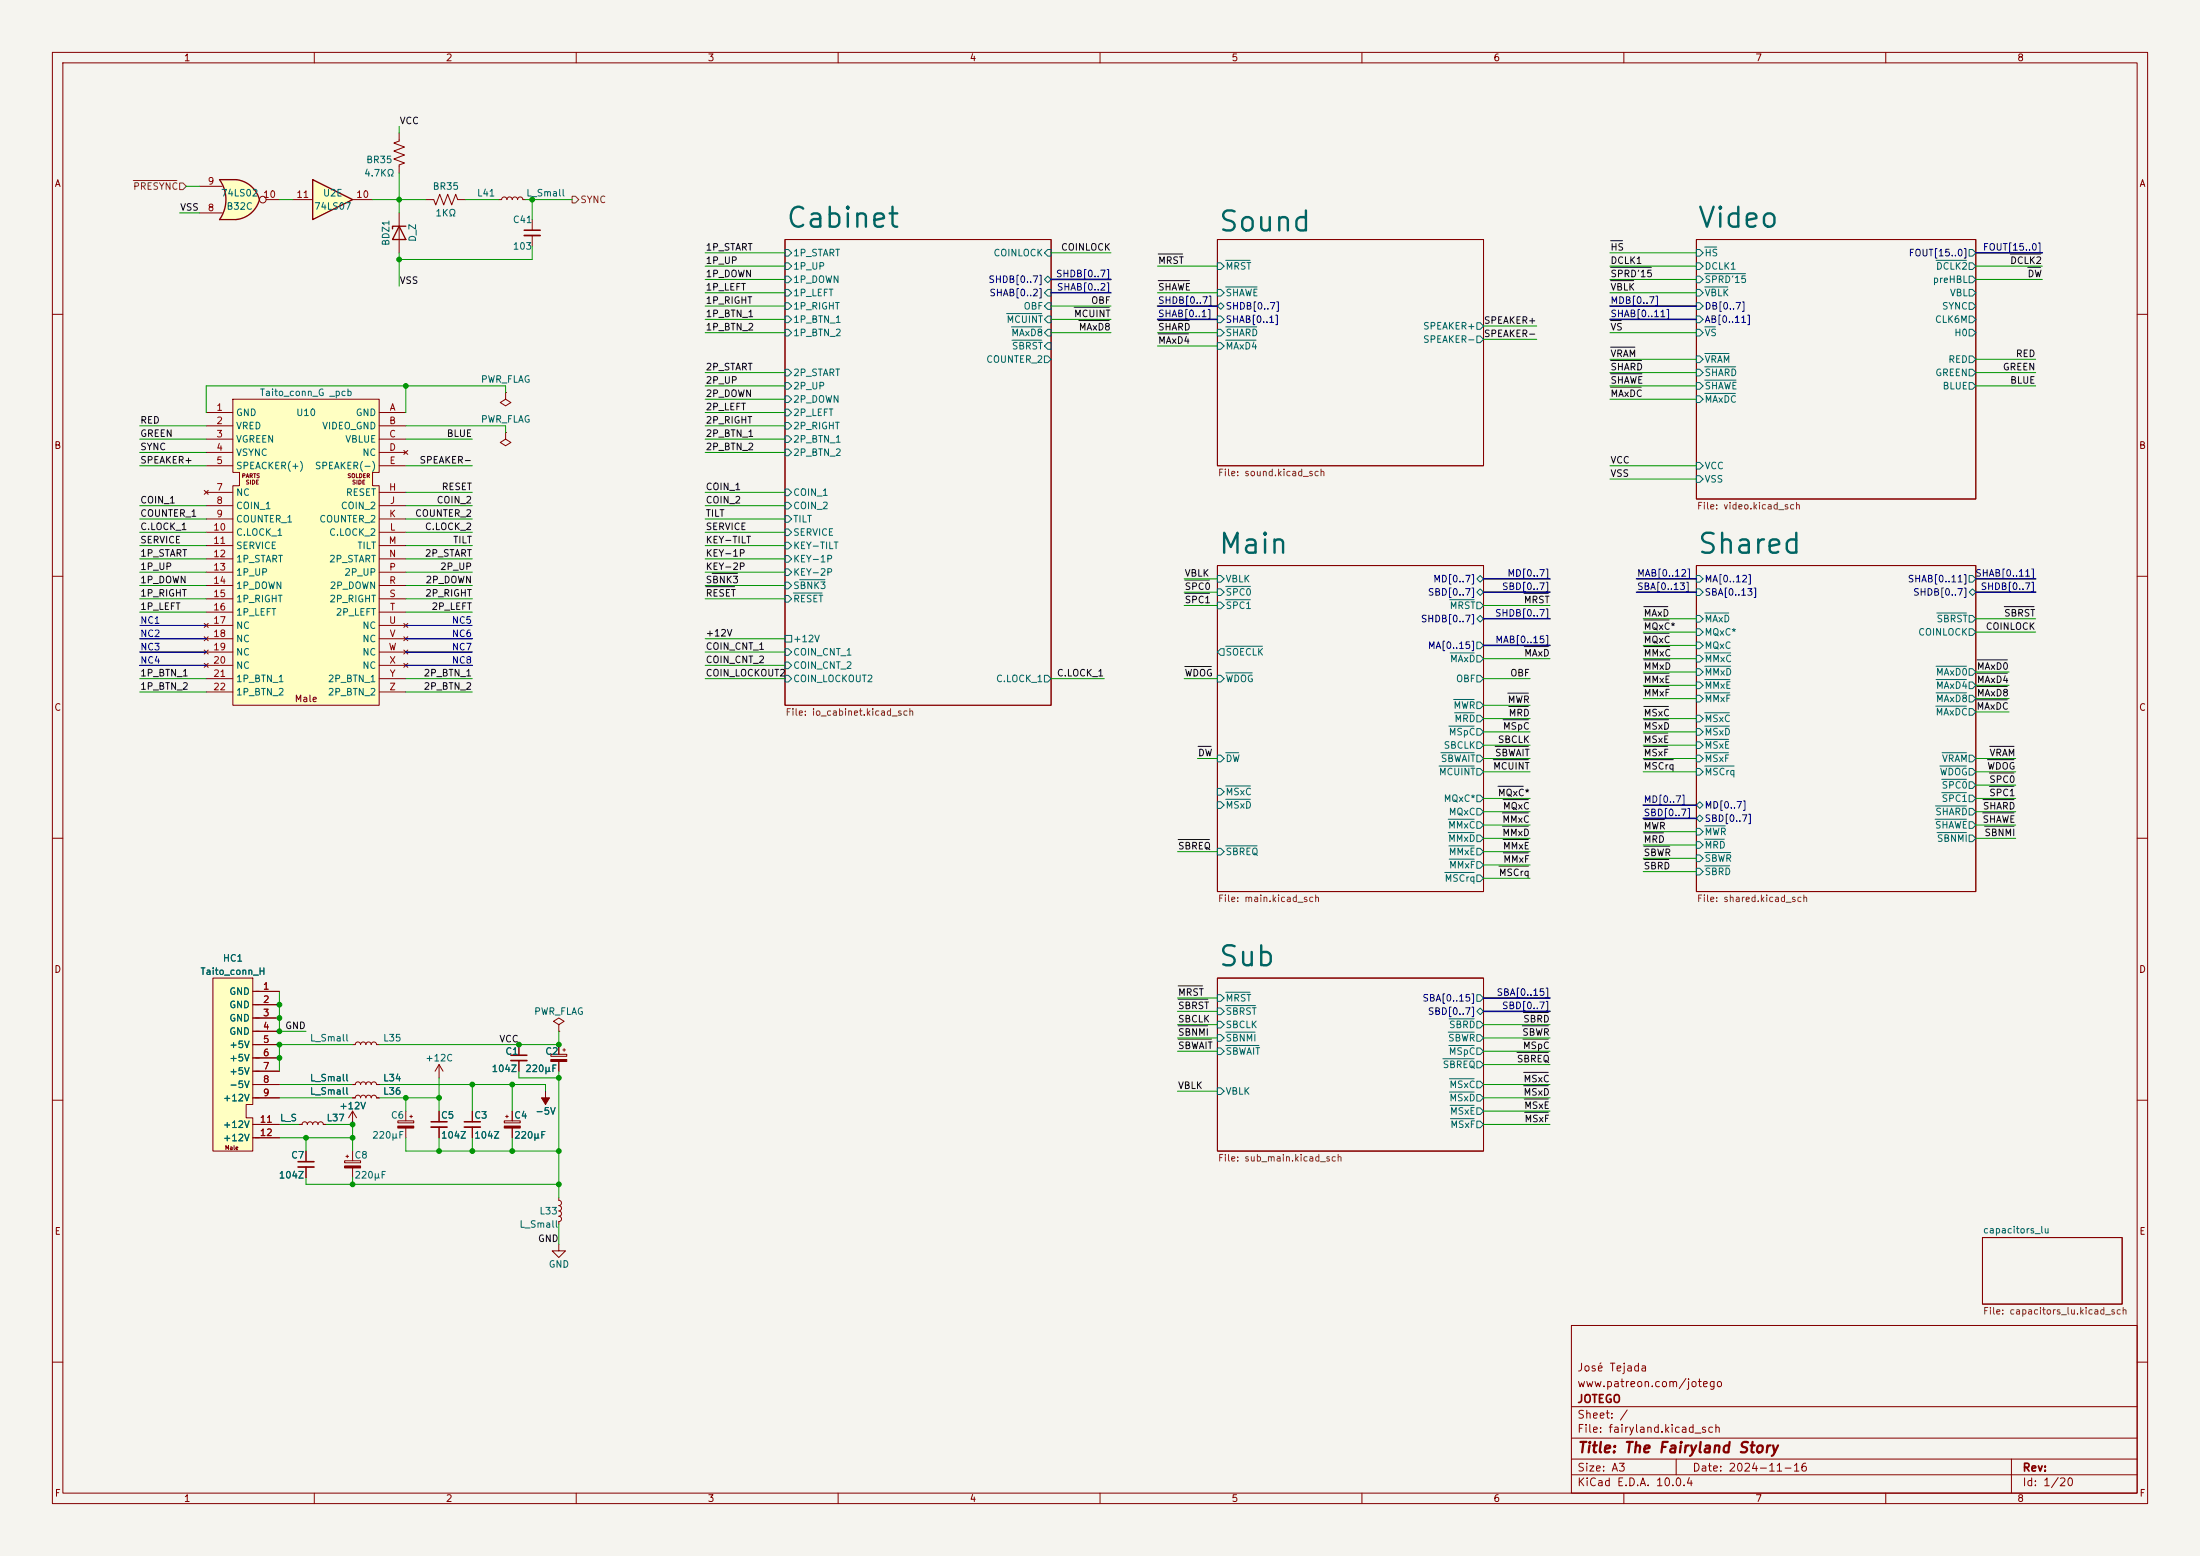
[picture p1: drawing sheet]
<svg xmlns="http://www.w3.org/2000/svg" width="420mm" height="297mm" viewBox="0 0 420 297" stroke-linecap="round" stroke-linejoin="round" font-family="sans-serif">
<path d="M0 0h420v297h-420z" fill="#f5f4ef" stroke="#f5f4ef" stroke-width=".19"/>
<g fill="none" stroke="#840000" stroke-width=".19">
<path d="M10 10h400v277h-400zM12 12h396v273h-396zM60 10v2M110 10v2M160 10v2M210 10v2M260 10v2M310 10v2M360 10v2M76.2 40.6v7.7M149.9 45.7h50.8v88.9h-50.8zM232.4 45.7h50.8v43.2h-50.8z"/>
<path d="M323.8 45.7h53.4v49.6h-53.4zM10 60h2M408 60h2M10 110h2M232.4 108h50.8v62.2h-50.8zM323.8 108h53.4v62.2h-53.4zM408 110h2M10 160h2M408 160h2M232.4 186.7h50.8v33h-50.8zM10 210h2M408 210h2"/>
<path d="M378.5 236.2h26.6v12.7h-26.6zM300 253h108v32h-108zM10 260h2M300 278.5h108M300 274.5h108M300 268.5h108M320 278.5v3M384 278.5v6.5M408 260h2M60 285v2M110 285v2M160 285v2"/>
<path d="M210 285v2M260 285v2M300 281.5h108M310 285v2M360 285v2"/>
</g>
<g fill="none" stroke="#006464" stroke-width=".19">
<path d="M149.9 57.8h.6l.6 .6-.6 .7h-.6zM149.9 47.6h.6l.6 .7-.6 .6h-.6zM149.9 50.2h.6l.6 .6-.6 .6h-.6zM149.9 52.7h.6l.6 .6-.6 .7h-.6zM149.9 55.2h.6l.6 .7-.6 .6h-.6zM192.2 59.9h6.7M199.4 53.3l.6-.6 .7 .6-.7 .7zM200 47.6h.7v1.3h-.7l-.6-.6zM200 55.2h.7v1.3h-.7l-.6-.6zM200 57.8h.7v1.3h-.7l-.6-.7zM232.4 55.2h.6l.7 .7-.7 .6h-.6zM232.4 58.4l.6-.6 .7 .6-.7 .7z"/>
<path d="M232.4 50.2h.6l.7 .6-.7 .6h-.6zM234 54.8h6M234 49.7h4.6M323.8 47.6h.7l.6 .7-.6 .6h-.7zM323.8 50.2h.7l.6 .6-.6 .6h-.7zM323.8 52.7h.7l.6 .6-.6 .7h-.7zM323.8 55.2h.7l.6 .7-.6 .6h-.7zM323.8 57.8h.7l.6 .6-.6 .7h-.7zM325.4 54.8h4.4M325.4 47.2h2.3M325.4 52.2h7.8M369.6 49.7h5.8"/>
<path d="M375.9 47.6h.7l.6 .7-.6 .6h-.7zM375.9 50.2h.7l.6 .6-.6 .6h-.7zM375.9 52.7h.7l.6 .6-.6 .7h-.7zM375.9 55.2h.7l.6 .7-.6 .6h-.7zM375.9 57.8h.7l.6 .6-.6 .7h-.7zM149.9 70.5h.6l.6 .6-.6 .7h-.6zM149.9 78.1h.6l.6 .6-.6 .7h-.6zM149.9 75.6h.6l.6 .6-.6 .6h-.6zM149.9 73h.6l.6 .7-.6 .6h-.6zM149.9 62.9h.6l.6 .6-.6 .6h-.6zM149.9 60.3h.6l.6 .7-.6 .6h-.6zM193.1 62.4h5.8"/>
<path d="M193.2 64.9h5.7M199.4 67.9h.6l.7 .7-.7 .6h-.6zM200 60.3h.7v1.3h-.7l-.6-.6zM200 62.9h.7v1.2h-.7l-.6-.6zM200 65.4h.7v1.3h-.7l-.6-.7zM232.4 65.4h.6l.7 .6-.7 .7h-.6zM232.4 60.3h.6l.7 .7-.7 .6h-.6zM232.4 62.9h.6l.7 .6-.7 .6h-.6zM234 62.4h5.9M234 64.9h5.8M281.9 64.1h.7l.6 .7-.6 .6h-.7zM281.9 61.6h.7l.6 .6-.6 .7h-.7z"/>
<path d="M323.8 62.9h.7l.6 .6-.6 .6h-.7zM323.8 67.9h.7l.6 .7-.6 .6h-.7zM323.8 60.3h.7l.6 .7-.6 .6h-.7zM323.8 70.5h.7l.6 .6-.6 .7h-.7zM323.8 73h.7l.6 .7-.6 .6h-.7zM323.8 75.6h.7l.6 .6-.6 .6h-.7zM325.4 62.4h2.1M325.4 67.5h4.7M325.4 70h6M325.4 72.6h6M325.4 75.1h5.9M375.9 70.5h.7l.6 .6-.6 .7h-.7z"/>
<path d="M375.9 67.9h.7l.6 .7-.6 .6h-.7zM375.9 73h.7l.6 .7-.6 .6h-.7zM375.9 60.3h.7l.6 .7-.6 .6h-.7zM375.9 62.9h.7l.6 .6-.6 .6h-.7zM149.9 93.3h.6l.6 .7-.6 .6h-.6zM149.9 98.4h.6l.6 .7-.6 .6h-.6zM149.9 95.9h.6l.6 .6-.6 .7h-.6zM149.9 83.2h.6l.6 .6-.6 .7h-.6zM149.9 85.7h.6l.6 .7-.6 .6h-.6zM149.9 80.6h.6l.6 .7-.6 .6h-.6zM323.8 90.8h.7l.6 .6-.6 .7h-.7zM323.8 88.3h.7l.6 .6-.6 .6h-.7z"/>
<path d="M149.9 108.6h.6l.6 .6-.6 .7h-.6zM149.9 101h.6l.6 .6-.6 .6h-.6zM149.9 103.5h.6l.6 .6-.6 .7h-.6zM149.9 106h.6l.6 .7-.6 .6h-.6zM149.9 111.1h.6l.6 .7-.6 .6h-.6zM149.9 113.7h.6l.6 .6-.6 .6h-.6zM151.4 113.2h5.5M152.7 110.7h4.8M232.4 109.9h.6l.7 .6-.7 .6h-.6zM232.4 112.4h.6l.7 .6-.7 .7h-.6zM232.4 114.9h.6l.7 .7-.7 .6h-.6zM234 111.9h4.7"/>
<path d="M234 114.5h4.7M276.8 114.5h4.6M281.9 110.5l.7-.6 .6 .6-.6 .6zM281.9 114.9h.7l.6 .7-.6 .6h-.7zM281.9 118.1l.7-.6 .6 .6-.6 .6zM282.6 112.4l.6 .6-.6 .7-.7-.7zM323.8 112.4h.7l.6 .6-.6 .7h-.7zM323.8 109.9h.7l.6 .6-.6 .6h-.7zM323.8 117.5h.7l.6 .6-.6 .6h-.7zM325.4 117h4.6M369.7 117h5.7M375.9 109.9h.7l.6 .6-.6 .6h-.7z"/>
<path d="M375.9 117.5h.7l.6 .6-.6 .6h-.7zM376.6 112.4l.6 .6-.6 .7-.7-.7zM149.9 121.3h1.2v1.3h-1.2zM149.9 123.8h.6l.6 .7-.6 .6h-.6zM149.9 126.4h.6l.6 .6-.6 .6h-.6zM149.9 128.9h.6l.6 .6-.6 .7h-.6zM199.4 128.9h.6l.7 .6-.7 .7h-.6zM232.4 128.9h.6l.7 .6-.7 .7h-.6zM233 123.8h.7v1.3h-.7l-.6-.6zM234 123.4h7M234 128.4h5.1M276.6 138.6h4.8"/>
<path d="M276.8 124.6h4.6M277.5 133.5h3.9M277.7 136.1h3.7M281.9 122.6h.7l.6 .6-.6 .6h-.7zM281.9 136.5h.7l.6 .7-.6 .6h-.7zM281.9 134h.7l.6 .6-.6 .7h-.7zM281.9 125.1h.7l.6 .6-.6 .7h-.7zM281.9 139.1h.7l.6 .6-.6 .6h-.7zM281.9 128.9h.7l.6 .6-.6 .7h-.7zM323.8 130.2h.7l.6 .6-.6 .6h-.7zM323.8 132.7h.7l.6 .7-.6 .6h-.7zM323.8 125.1h.7l.6 .6-.6 .7h-.7z"/>
<path d="M323.8 122.6h.7l.6 .6-.6 .6h-.7zM323.8 127.6h.7l.6 .7-.6 .6h-.7zM323.8 120h.7l.6 .7-.6 .6h-.7zM323.8 136.5h.7l.6 .7-.6 .6h-.7zM323.8 139.1h.7l.6 .6-.6 .6h-.7zM325.4 129.7h4.9M325.4 127.2h5M325.4 132.2h4.8M325.4 124.6h5M325.4 136.1h4.7M325.4 138.6h4.7M369.5 134.8h5.9"/>
<path d="M369.6 129.7h5.8M369.6 127.2h5.8M369.6 132.2h5.8M375.9 120h.7l.6 .7-.6 .6h-.7zM375.9 130.2h.7l.6 .6-.6 .6h-.7zM375.9 127.6h.7l.6 .7-.6 .6h-.7zM375.9 135.3h.7l.6 .6-.6 .6h-.7zM375.9 132.7h.7l.6 .7-.6 .6h-.7zM232.4 144.1h.6l.7 .7-.7 .6h-.6zM232.4 150.5h.6l.7 .6-.7 .7h-.6zM232.4 153h.6l.7 .7-.7 .6h-.6zM234 143.7h2.5"/>
<path d="M234 150h4.7M234 152.6h4.7M274.7 146.2h6.7M275.1 143.7h6.3M276.5 156.4h4.9M276.5 158.9h4.9M281.9 151.8h.7l.6 .6-.6 .6h-.7zM281.9 154.3h.7l.6 .6-.6 .7h-.7zM281.9 156.8h.7l.6 .7-.6 .6h-.7zM281.9 159.4h.7l.6 .6-.6 .7h-.7zM281.9 141.6h.7l.6 .6-.6 .7h-.7zM281.9 144.1h.7l.6 .7-.6 .6h-.7z"/>
<path d="M281.9 146.7h.7l.6 .6-.6 .7h-.7zM323.8 158.1h.7l.6 .7-.6 .6h-.7zM323.8 156.2l.7-.6 .6 .6-.6 .6zM323.8 146.7h.7l.6 .6-.6 .7h-.7zM323.8 141.6h.7l.6 .6-.6 .7h-.7zM323.8 144.1h.7l.6 .7-.6 .6h-.7zM324.5 153l.6 .7-.6 .6-.7-.6zM325.4 146.2h5.6M325.4 157.6h4M325.4 143.7h4.6M325.4 141.1h4.6M369.4 156.4h6"/>
<path d="M369.5 153.8h5.9M369.8 158.9h5.6M370.3 146.2h5.1M370.7 148.8h4.7M370.7 151.3h4.7M370.8 143.7h4.6M375.9 156.8h.7l.6 .7-.6 .6h-.7zM375.9 154.3h.7l.6 .6-.6 .7h-.7zM375.9 146.7h.7l.6 .6-.6 .7h-.7zM375.9 149.2h.7l.6 .7-.6 .6h-.7zM375.9 159.4h.7l.6 .6-.6 .7h-.7zM375.9 151.8h.7l.6 .6-.6 .6h-.7z"/>
<path d="M375.9 144.1h.7l.6 .7-.6 .6h-.7zM232.4 161.9h.6l.7 .7-.7 .6h-.6zM234 161.5h6M275.8 166.5h5.6M276.6 161.5h4.8M276.7 164h4.7M281.9 161.9h.7l.6 .7-.6 .6h-.7zM281.9 164.5h.7l.6 .6-.6 .6h-.7zM281.9 167h.7l.6 .6-.6 .7h-.7zM323.8 160.7h.7l.6 .6-.6 .6h-.7zM323.8 165.7h.7l.6 .7-.6 .6h-.7zM323.8 163.2h.7l.6 .6-.6 .7h-.7z"/>
<path d="M325.4 160.2h3.8M325.4 165.3h4.8M325.4 162.7h5M232.4 194.9h.6l.7 .7-.7 .6h-.6zM232.4 197.5h.6l.7 .6-.7 .7h-.6zM232.4 192.4h.6l.7 .6-.7 .7h-.6zM232.4 189.9h.6l.7 .6-.7 .6h-.6zM234 199.6h6.3M234 197h5.6M234 191.9h5.7M234 189.4h4.6M276.5 197h4.9"/>
<path d="M276.6 199.6h4.8M276.7 194.5h4.7M281.9 193l.7-.6 .6 .6-.6 .7zM281.9 189.9h.7l.6 .6-.6 .6h-.7zM281.9 197.5h.7l.6 .6-.6 .7h-.7zM281.9 194.9h.7l.6 .7-.6 .6h-.7zM232.4 207.6h.6l.7 .7-.7 .6h-.6zM232.4 200h.6l.7 .7-.7 .6h-.6zM275.4 202.1h6M276.7 208.4h4.7M276.7 205.9h4.7M276.8 211h4.6"/>
<path d="M276.9 213.5h4.5M281.9 200h.7l.6 .7-.6 .6h-.7zM281.9 202.6h.7l.6 .6-.6 .6h-.7zM281.9 208.9h.7l.6 .7-.6 .6h-.7zM281.9 211.5h.7l.6 .6-.6 .6h-.7zM281.9 206.4h.7l.6 .6-.6 .6h-.7zM281.9 214h.7l.6 .6-.6 .7h-.7z"/>
</g>
<path d="M76.2 43.2l1.3 2.5h-2.6zM77.5 43.2h-2.6v.5" fill="none" stroke="#840000" stroke-width=".25"/>
<path d="M41.9 34.3h3.2M41.9 41.9h3.2" fill="none" stroke="#ffffc2" stroke-width=".19"/>
<g fill="#ffffc2" stroke="#ffffc2" stroke-width=".19">
<path d="M45.1 34.3a5.2 5.2 0 0 1 4.4 3.8l-5 1.3z"/>
<path d="M44.6 36.8l4.9 1.3a5.1 5.1 0 0 1-4.4 3.8z"/>
</g>
<path d="M41.9 34.3h3.2v7.6h-3.2a6.6 6.6 0 0 0 0-7.6z" fill="#ffffc2"/>
<path d="M41.9 34.3h3.2a5.2 5.2 0 0 1 4.4 3.8 5.1 5.1 0 0 1-4.4 3.8h-3.2a6.6 6.6 0 0 0 0-7.6z" fill="none" stroke="#840000" stroke-width=".25"/>
<g fill="none" stroke="#840000" stroke-width=".19">
<path d="M38.1 35.6h4.3M50.8 38.1h2.5M38.1 40.6h4.3M106.7 237.5v1.3h-1.3l1.3 1.2 1.2-1.2h-1.2M106.7 229.1l.5 .3-.1 .5-.4 .2 .3 .2 .2 .3-.2 .4-.3 .1 .4 .3 .1 .4-.5 .3 .3 .2 .2 .4-.2 .3-.3 .2v.5M106.7 228.6v.5"/>
<circle cx="50.2" cy="38.1" r=".63"/>
</g>
<path d="M59.7 34.3l7.6 3.8-7.6 3.8z" fill="#ffffc2"/>
<path d="M59.7 34.3l7.6 3.8-7.6 3.8z" fill="none" stroke="#840000" stroke-width=".25"/>
<g fill="none" stroke="#840000" stroke-width=".19">
<path d="M55.9 38.1h3.8M67.3 38.1h3.8M95.2 38.1h.6l.1-.4 .4-.1 .3 .1 .2 .4 .1-.4 .4-.1 .3 .1 .2 .4 .1-.4 .4-.1 .4 .1 .1 .4 .2-.4 .3-.1 .4 .1 .1 .4h.5M101.6 41.9v2M101.6 45v2M96.5 74.9v1.3l-1 .6 1 .7 1-.7-1-.6M96.5 74.9h.1M96.5 82.6v1.2l1 .7-1 .6-1-.6 1-.7M96.5 82.6h.1M67.3 219.7v1.9M65.8 221.6h3v.3h-3zM66 220.7h.5"/>
<path d="M66.3 220.5v.5M67.3 222.9v1.9"/>
</g>
<path d="M100.1 43.9h3" fill="none" stroke="#840000" stroke-width=".3"/>
<path d="M100.1 45h3" fill="none" stroke="#840000" stroke-width=".33"/>
<path d="M65.8 222.6h3v.3h-3z" fill="#840000" stroke="#840000" stroke-width=".19"/>
<path d="M40.6 186.7h7.7v24.1h-1.3v2.6h1.3v6.3h-7.7z" fill="#ffffc2"/>
<g fill="none" stroke="#840000" stroke-width=".19">
<path d="M76.2 25.4v1.5l-1 .4 2 .8-2 .7 2 .8-2 .8 2 .7-1 .4v1.5M81.3 38.1h1.5l.4 1 .7-2 .8 2 .8-2 .7 2 .8-2 .4 1h1.5M40.6 186.7h7.7v24.1h-1.3v2.6h1.3v6.3h-7.7zM48.3 189.2h5M48.3 191.8h5M48.3 194.3h5M48.3 196.9h5M48.3 199.4h5M67.3 199.4h.5l.2-.4 .3-.1 .4 .1 .1 .4 .2-.4 .3-.1 .4 .1 .1 .4 .2-.4 .4-.1 .3 .1 .2 .4 .1-.4 .4-.1 .3 .1 .2 .4h.5M99.1 199.4v2M106.7 195.6l-1-.7 1-.6 1 .6-1 .7v1.3M106.7 196.9h.1"/>
<path d="M106.7 199.4v1.8M48.3 201.9h5M48.3 204.5h5M48.3 207h5M48.3 209.6h5M48.3 214.6h5M48.3 217.2h5M57.1 214.6h.6l.1-.3 .4-.2 .3 .2 .2 .3 .1-.3 .4-.2 .3 .2 .2 .3 .1-.3 .4-.2 .4 .2 .1 .3 .2-.3 .3-.2 .4 .2 .1 .3h.5M58.4 219.7v2M67.3 209.6h.5l.2-.4 .3-.2 .4 .2 .1 .4 .2-.4 .3-.2 .4 .2 .1 .4 .2-.4 .4-.2 .3 .2 .2 .4 .1-.4 .4-.2 .3 .2 .2 .4h.5M67.3 207h.5l.2-.3 .3-.2 .4 .2 .1 .3 .2-.3 .3-.2 .4 .2 .1 .3 .2-.3 .4-.2 .3 .2 .2 .3 .1-.3 .4-.2 .3 .2 .2 .3h.5M67.3 212.1l.8 1.3"/>
<path d="M67.3 212.1l-.8 1.3M67.3 212.1v2.5M75.9 213.9h3.1v.4h-3.1zM77.5 212.1v1.8M77.5 215.3v1.9M78.2 213.1h.5M78.5 212.9v.5M83.8 203.2v2.5M83.8 212.1v2M83.8 215.1v2.1M83.8 203.2l.8 1.3M83.8 203.2l-.7 1.3"/>
<path d="M90.2 212.1v2M90.2 215.1v2.1M96.3 213.9h3v.4h-3zM96.5 213.1h.5M96.8 212.9v.5M97.8 212.1v1.8M97.8 215.3v1.9M99.1 202.4v2.1M105.2 201.2h3v.4h-3zM106.7 202.6v1.9M107.4 200.4h.5M107.7 200.2v.5"/>
<path d="M58.4 222.8v2"/>
</g>
<g fill="#840000" stroke="#840000" stroke-width=".19">
<path d="M105.2 202.2h3v.4h-3z"/>
<path d="M75.9 214.9h3.1v.4h-3.1z"/>
<path d="M104.1 208.3v1.3h.8l-.8 1.2-.7-1.2h.7z"/>
<path d="M96.3 214.9h3v.4h-3z"/>
</g>
<path d="M82.3 214.1h3M88.6 214.1h3.1M97.5 201.4h3.1M56.9 221.7h3" fill="none" stroke="#840000" stroke-width=".3"/>
<path d="M82.3 215.1h3M88.6 215.1h3.1M97.5 202.4h3.1M56.9 222.8h3" fill="none" stroke="#840000" stroke-width=".33"/>
<path d="M44.4 76.2h28v14h-1.3v2.5h1.3v41.9h-28v-41.9h1.3v-2.5h-1.3z" fill="#ffffc2"/>
<g fill="none" stroke="#840000" stroke-width=".19">
<path d="M39.4 78.7h5M44.4 76.2h28v14h-1.3v2.5h1.3v41.9h-28v-41.9h1.3v-2.5h-1.3zM72.4 78.7h5.1M39 93.6l.8 .8M39.4 81.3h5M39.4 83.8h5M39.4 86.4h5M39.4 88.9h5M39.4 94h5M39.4 96.5h5M39.4 99.1h5M39.8 93.6l-.8 .8"/>
<path d="M72.4 81.3h5.1M72.4 83.8h5.1M72.4 86.4h5.1M72.4 88.9h5.1M72.4 94h5.1M72.4 96.5h5.1M72.4 99.1h5.1M77.1 86l.8 .7M77.9 86l-.8 .7M39 119l.8 .8M39.4 101.6h5M39.4 104.1h5"/>
<path d="M39.4 106.7h5M39.4 109.2h5M39.4 111.8h5M39.4 114.3h5M39.4 116.8h5M39.4 119.4h5M39.8 119l-.8 .8M72.4 101.6h5.1M72.4 104.1h5.1M72.4 106.7h5.1M72.4 109.2h5.1M72.4 111.8h5.1"/>
<path d="M72.4 114.3h5.1M72.4 116.8h5.1M72.4 119.4h5.1M77.1 119l.8 .8M77.9 119l-.8 .8M39 121.5l.8 .8M39 124.1l.8 .7M39 126.6l.8 .8M39.4 121.9h5M39.4 124.5h5M39.4 127h5M39.4 129.5h5"/>
<path d="M39.4 132.1h5M39.8 121.5l-.8 .8M39.8 124.1l-.8 .7M39.8 126.6l-.8 .8M72.4 121.9h5.1M72.4 124.5h5.1M72.4 127h5.1M72.4 129.5h5.1M72.4 132.1h5.1M77.1 121.5l.8 .8M77.1 124.1l.8 .7M77.1 126.6l.8 .8"/>
<path d="M77.9 121.5l-.8 .8M77.9 124.1l-.8 .7M77.9 126.6l-.8 .8M48.3 189.2h5M48.3 191.8h5M48.3 194.3h5M48.3 196.9h5M48.3 199.4h5M99.1 199.4v2M106.7 199.4v1.8M48.3 207h5M48.3 209.6h5"/>
<path d="M48.3 214.6h5M48.3 201.9h5M48.3 204.5h5M48.3 217.2h5M57.1 214.6h.6M58.4 219.7v2M61.7 214.6h.5M67.3 207h.5M67.3 209.6h.5M71.9 207h.5M71.9 209.6h.5M83.8 212.1v2"/>
<path d="M83.8 215.1v2.1M90.2 212.1v2M90.2 215.1v2.1M97.8 212.1v1.8M97.8 215.3v1.9M99.1 202.4v2.1M106.7 202.6v1.9M58.4 222.8v2"/>
</g>
<path d="M25.4 34.5h8.4M34.3 34.9h.6l.7 .7-.7 .6h-.6zM109.2 37.5h.7l.6 .6-.6 .6h-.7z" fill="none" stroke="#725600" stroke-width=".19"/>
<g fill="none" stroke="#0f0f0f" stroke-width=".19">
<path d="M205.1 58.6h6.7M221.1 53.6h6M221.1 48.5h4.7M307.5 53.6h4.4M307.5 51h7.8M307.5 45.9h2.3M383.8 48.5h5.8M387.1 51h2.5M206 61.2h5.8M221.1 61.2h5.9M221.1 63.7h5.8M307.5 61.2h2"/>
<path d="M307.5 68.8h5.9M307.5 73.9h5.8M307.5 66.3h4.6M307.5 71.3h5.9M134.7 112h5.5M136 109.4h4.8M226.2 113.3h4.7M226.2 110.7h4.7M290.9 113.3h4.7M313.8 115.8h4.6M313.8 118.3h4.8M382.6 115.8h5.7"/>
<path d="M226.2 127.2h5.1M286.9 137.4h4.9M287.9 132.3h3.9M288 134.8h3.8M291 123.4h4.6M313.8 128.5h4.8M313.8 126h5M313.8 131h4.8M313.8 137.4h4.7M313.8 139.9h4.6M313.8 134.8h4.7M313.8 123.4h5"/>
<path d="M313.8 120.9h4.8M377.4 133.6h5.8M377.4 128.5h5.8M377.4 126h5.8M377.4 131h5.8M228.7 142.5h2.5M285.1 145h6.7M285.4 142.5h6.4M286 150.1h4.8M286.8 157.7h5M286.8 155.2h5M286.9 152.6h4.9"/>
<path d="M313.8 142.5h4.5M313.8 145h5.6M313.8 159h3.8M313.8 156.4h3.9M378.5 155.2h6M378.6 152.6h5.9M378.9 157.7h5.6M379.4 145h5.1M379.8 147.5h4.7M379.8 150.1h4.7M379.8 142.5h4.7M224.9 160.2h6"/>
<path d="M286.2 165.3h5.6M286.9 160.2h4.9M287 162.8h4.8M313.8 164.1h4.8M313.8 161.5h5M224.9 190.7h5.7M224.9 195.8h5.6M224.9 198.3h6.4M224.9 188.2h4.7M290.6 195.8h5M290.8 198.3h4.8M290.8 193.3h4.8"/>
<path d="M289.6 200.9h6M290.9 207.2h4.7M290.9 204.7h4.7M291 209.8h4.6M291.1 212.3h4.5"/>
</g>
<path d="M26.7 119.4h12.7M77.5 119.4h12.7M26.7 121.9h12.7M26.7 127h12.7M26.7 124.5h12.7M77.5 121.9h12.7M77.5 127h12.7M77.5 124.5h12.7" fill="none" stroke="#0000c2" stroke-width=".19"/>
<g fill="none" stroke="#000084" stroke-width=".3">
<path d="M200.7 55.9h11.4M200.7 53.3h11.4M221 58.4h11.4M307.3 58.4h16.5M377.2 48.3h12.7M221 61h11.4M307.3 61h16.5M283.2 118.1h12.7M283.2 110.5h12.7M283.2 113h12.7M312.4 110.5h11.4M312.4 113h11.4"/>
<path d="M377.2 110.5h11.4M377.2 113h11.4M283.2 123.2h12.7M313.7 153.7h10.1M313.7 156.2h10.1M283.2 193h12.7M283.2 190.5h12.7"/>
</g>
<g fill="none" stroke="#009600" stroke-width=".19">
<path d="M35.6 35.6h2.5M53.3 38.1h2.6M71.1 38.1h10.2M76.2 24.1v1.3M76.2 33v7.6M88.9 38.1h6.3M100.3 38.1h8.9M101.6 38.1v3.8M34.3 40.6h3.8M76.2 48.3v6.3M101.6 47v2.5h-25.4M134.6 55.9h15.3"/>
<path d="M134.6 53.3h15.3M134.6 50.8h15.3M134.6 48.3h15.3M134.6 58.4h15.3M200.7 48.3h11.4M200.7 58.4h11.4M221 55.9h11.4M221 50.8h11.4M307.3 55.9h16.5M307.3 53.3h16.5M307.3 50.8h16.5M307.3 48.3h16.5"/>
<path d="M377.2 53.3h12.7M377.2 50.8h12.7M77.5 73.7v5M96.5 74.9v-1.2h-57.1v5M134.6 76.2h15.3M134.6 78.7h15.3M134.6 61h15.3M134.6 63.5h15.3M134.6 71.1h15.3M134.6 73.7h15.3M200.7 61h11.4M200.7 63.5h11.4"/>
<path d="M221 63.5h11.4M221 66h11.4M283.2 62.2h10.2M283.2 64.8h10.2M307.3 76.2h16.5M307.3 63.5h16.5M307.3 71.1h16.5M307.3 68.6h16.5M307.3 73.7h16.5M377.2 71.1h11.4M377.2 68.6h11.4M377.2 73.7h11.4"/>
<path d="M26.7 88.9h12.7M26.7 96.5h12.7M26.7 99.1h12.7M26.7 86.4h12.7M26.7 83.8h12.7M26.7 81.3h12.7M77.5 88.9h12.7M77.5 96.5h12.7M77.5 99.1h12.7M77.5 83.8h12.7M77.5 81.3h19v1.3M77.5 94h12.7"/>
<path d="M134.6 96.5h15.3M134.6 99.1h15.3M134.6 86.4h15.3M134.6 83.8h15.3M134.6 81.3h15.3M134.6 94h15.3M307.3 88.9h16.5M307.3 91.4h16.5M26.7 109.2h12.7M26.7 114.3h12.7M26.7 116.8h12.7M26.7 104.1h12.7"/>
<path d="M26.7 101.6h12.7M26.7 106.7h12.7M26.7 111.8h12.7M77.5 109.2h12.7M77.5 114.3h12.7M77.5 116.8h12.7M77.5 104.1h12.7M77.5 101.6h12.7M77.5 106.7h12.7M77.5 111.8h12.7M134.6 109.2h15.3M134.6 114.3h15.3"/>
<path d="M134.6 104.1h15.3M134.6 101.6h15.3M134.6 106.7h15.3M134.6 111.8h15.3M226.1 113h6.3M226.1 110.5h6.3M226.1 115.6h6.3M283.2 115.6h12.7M313.7 118.1h10.1M377.2 118.1h11.4M26.7 132.1h12.7M26.7 129.5h12.7"/>
<path d="M77.5 132.1h12.7M77.5 129.5h12.7M134.6 124.5h15.3M134.6 121.9h15.3M134.6 129.5h15.3M134.6 127h15.3M200.7 129.5h10.1M226.1 129.5h6.3M283.2 129.5h8.9M283.2 125.7h12.7M283.2 134.6h8.9M283.2 139.7h8.9"/>
<path d="M283.2 137.2h8.9M313.7 125.7h10.1M313.7 123.2h10.1M313.7 130.8h10.1M313.7 128.3h10.1M313.7 133.4h10.1M313.7 139.7h10.1M313.7 137.2h10.1M313.7 120.7h10.1M377.2 130.8h6.3M377.2 128.3h6.3M377.2 133.4h6.3"/>
<path d="M377.2 135.9h6.3M377.2 120.7h11.4M228.6 144.8h3.8M283.2 144.8h8.9M283.2 157.5h8.9M283.2 142.2h8.9M283.2 147.3h8.9M283.2 154.9h8.9M283.2 152.4h8.9M313.7 144.8h10.1M313.7 142.2h10.1M313.7 158.8h10.1"/>
<path d="M313.7 147.3h10.1M377.2 144.8h7.6M377.2 157.5h7.6M377.2 147.3h7.6M377.2 154.9h7.6M377.2 152.4h7.6M377.2 149.9h7.6M224.8 162.6h7.6M283.2 162.6h8.9M283.2 165.1h8.9M283.2 167.6h8.9M283.2 160h8.9"/>
<path d="M313.7 161.3h10.1M313.7 163.8h10.1M313.7 166.4h10.1M377.2 160h7.6M53.3 189.2v7.7h5.1M67.3 199.4h-14v5.1M106.7 196.9v2.5h-34.3M224.8 190.5h7.6M224.8 193h7.6M224.8 198.1h7.6M224.8 195.6h7.6M283.2 198.1h12.7"/>
<path d="M283.2 195.6h12.7M53.3 214.6h3.8M53.3 207h14M53.3 209.6h14M53.3 217.2h14M58.4 217.2v2.5M62.2 214.6h5.1v5.1M72.4 207h31.7v1.3M72.4 209.6h11.4M77.5 217.2v2.5h29.2M77.5 209.6v2.5M83.8 205.7v6.4"/>
<path d="M83.8 217.2v2.5M90.2 207v5.1M90.2 217.2v2.5M97.8 207v5.1M97.8 217.2v2.5M99.1 204.5v1.2h7.6M106.7 204.5v24.1M224.8 208.3h7.6M224.8 200.7h7.6M283.2 200.7h12.7M283.2 214.6h12.7M283.2 212.1h12.7"/>
<path d="M283.2 207h12.7M283.2 209.6h12.7M283.2 203.2h12.7M58.4 224.8v1.3h48.3M67.3 224.8v1.3M106.7 233.7v3.8"/>
</g>
<g fill="#009600" stroke="#009600" stroke-width=".19">
<circle cx="90.2" cy="219.7" r=".46"/>
<circle cx="83.8" cy="219.7" r=".46"/>
<circle cx="97.8" cy="219.7" r=".46"/>
<circle cx="106.7" cy="226.1" r=".46"/>
<circle cx="106.7" cy="219.7" r=".46"/>
<circle cx="99.1" cy="199.4" r=".46"/>
<circle cx="53.3" cy="199.4" r=".46"/>
<circle cx="53.3" cy="196.9" r=".46"/>
<circle cx="53.3" cy="194.3" r=".46"/>
<circle cx="53.3" cy="191.8" r=".46"/>
<circle cx="77.5" cy="73.7" r=".46"/>
<circle cx="77.5" cy="209.6" r=".46"/>
<circle cx="83.8" cy="209.6" r=".46"/>
<circle cx="67.3" cy="217.2" r=".46"/>
<circle cx="58.4" cy="217.2" r=".46"/>
<circle cx="53.3" cy="201.9" r=".46"/>
<circle cx="67.3" cy="214.6" r=".46"/>
<circle cx="67.3" cy="226.1" r=".46"/>
<circle cx="101.6" cy="38.1" r=".46"/>
<circle cx="76.2" cy="38.1" r=".46"/>
<circle cx="76.2" cy="49.5" r=".46"/>
<circle cx="106.7" cy="199.4" r=".46"/>
<circle cx="106.7" cy="205.7" r=".46"/>
<circle cx="97.8" cy="207" r=".46"/>
<circle cx="90.2" cy="207" r=".46"/>
</g>
<g font-size="3.8" fill="#006464">
<text x="149.9" y="44.4">Cabinet</text>
<text x="232.4" y="45.1">Sound</text>
<text x="323.8" y="44.4">Video</text>
<text x="232.4" y="106.7">Main</text>
<text x="323.8" y="106.7">Shared</text>
<text x="232.4" y="185.4">Sub</text>
</g>
<text font-size="2" fill="#840000" x="301" y="277.8">Title: The Fairyland Story</text>
<g font-size="1.5" fill="#840000">
<text x="301" y="262.1">José Tejada</text>
<text x="301" y="268.1">JOTEGO</text>
<text x="301" y="265.1">www.patreon.com/jotego</text>
<text x="301" y="273.8">File: fairyland.kicad_sch</text>
<text x="301" y="271.1">Sheet: /</text>
<text x="301" y="281.2">Size: A3</text>
<text x="323" y="281.2">Date: 2024-11-16</text>
<text x="386" y="281.2">Rev:</text>
<text x="301" y="284">KiCad E.D.A. 10.0.4</text>
<text x="386" y="284">Id: 1/20</text>
</g>
<g font-size="1.3" fill="#840000">
<text x="35" y="12">1</text>
<text x="85" y="12">2</text>
<text x="135" y="12">3</text>
<text x="185" y="12">4</text>
<text x="235" y="12">5</text>
<text x="285" y="12">6</text>
<text x="335" y="12">7</text>
<text x="385" y="12">8</text>
<text x="10.3" y="36">A</text>
<text x="408.3" y="36">A</text>
<text x="10.3" y="86">B</text>
<text x="408.2" y="86">B</text>
<text x="10.3" y="136">C</text>
<text x="56.1" y="134.3">Male</text>
<text x="408.2" y="136">C</text>
<text x="10.3" y="186">D</text>
<text x="408.2" y="186">D</text>
<text x="10.3" y="236">E</text>
<text x="408.3" y="236">E</text>
<text x="10.3" y="286">F</text>
<text x="35" y="287">1</text>
<text x="85" y="287">2</text>
<text x="135" y="287">3</text>
<text x="185" y="287">4</text>
<text x="235" y="287">5</text>
<text x="285" y="287">6</text>
<text x="335" y="287">7</text>
<text x="385" y="287">8</text>
<text x="408.3" y="286">F</text>
</g>
<g font-size="1.3" fill="#0f0f0f">
<text x="76.2" y="24">VCC</text>
<text x="34.3" y="40.5">VSS</text>
<text x="134.6" y="53.2">1P_DOWN</text>
<text x="134.6" y="48.1">1P_START</text>
<text x="134.6" y="50.7">1P_UP</text>
<text x="202.5" y="48.1">COINLOCK</text>
<text x="221" y="50.7">MRST</text>
<text x="307.3" y="50.7">DCLK1</text>
<text x="307.3" y="48.1">HS</text>
<text x="307.3" y="53.2">SPRD'15</text>
<text x="383.6" y="50.7">DCLK2</text>
<text x="387" y="53.2">DW</text>
<text x="76.2" y="54.5">VSS</text>
<text x="134.6" y="55.8">1P_LEFT</text>
<text x="134.6" y="58.3">1P_RIGHT</text>
<text x="208.2" y="58.3">OBF</text>
<text x="221" y="55.8">SHAWE</text>
<text x="307.3" y="55.8">VBLK</text>
<text x="134.6" y="63.4">1P_BTN_2</text>
<text x="134.6" y="60.8">1P_BTN_1</text>
<text x="204.9" y="60.8">MCUINT</text>
<text x="205.8" y="63.4">MAxD8</text>
<text x="221" y="63.4">SHARD</text>
<text x="221" y="65.9">MAxD4</text>
<text x="283.2" y="64.6">SPEAKER-</text>
<text x="283.2" y="62.1">SPEAKER+</text>
<text x="307.3" y="63.4">VS</text>
<text x="134.6" y="71">2P_START</text>
<text x="307.3" y="71">SHARD</text>
<text x="307.3" y="68.5">VRAM</text>
<text x="382.2" y="71">GREEN</text>
<text x="384.7" y="68.5">RED</text>
<text x="134.6" y="76.1">2P_DOWN</text>
<text x="134.6" y="73.5">2P_UP</text>
<text x="307.3" y="76.1">MAxDC</text>
<text x="307.3" y="73.5">SHAWE</text>
<text x="383.6" y="73.5">BLUE</text>
<text x="26.7" y="81.2">RED</text>
<text x="26.7" y="83.7">GREEN</text>
<text x="85.2" y="83.7">BLUE</text>
<text x="134.6" y="81.2">2P_RIGHT</text>
<text x="134.6" y="83.7">2P_BTN_1</text>
<text x="134.6" y="78.6">2P_LEFT</text>
<text x="26.7" y="86.2">SYNC</text>
<text x="26.7" y="88.8">SPEAKER+</text>
<text x="80" y="88.8">SPEAKER-</text>
<text x="134.6" y="86.2">2P_BTN_2</text>
<text x="307.3" y="88.8">VCC</text>
<text x="84.2" y="93.9">RESET</text>
<text x="134.6" y="93.9">COIN_1</text>
<text x="307.3" y="91.3">VSS</text>
<text x="26.7" y="101.5">C.LOCK_1</text>
<text x="26.7" y="96.4">COIN_1</text>
<text x="26.7" y="98.9">COUNTER_1</text>
<text x="79.1" y="98.9">COUNTER_2</text>
<text x="81" y="101.5">C.LOCK_2</text>
<text x="83.3" y="96.4">COIN_2</text>
<text x="134.6" y="98.9">TILT</text>
<text x="134.6" y="101.5">SERVICE</text>
<text x="134.6" y="96.4">COIN_2</text>
<text x="26.7" y="106.6">1P_START</text>
<text x="26.7" y="104">SERVICE</text>
<text x="81" y="106.6">2P_START</text>
<text x="86.4" y="104">TILT</text>
<text x="134.6" y="106.6">KEY-1P</text>
<text x="134.6" y="104">KEY-TILT</text>
<text x="26.7" y="109.1">1P_UP</text>
<text x="26.7" y="111.6">1P_DOWN</text>
<text x="81.1" y="111.6">2P_DOWN</text>
<text x="83.9" y="109.1">2P_UP</text>
<text x="134.6" y="109.1">KEY-2P</text>
<text x="134.6" y="111.6">SBNK3</text>
<text x="226.1" y="110.4">VBLK</text>
<text x="226.1" y="112.9">SPC0</text>
<text x="26.7" y="114.2">1P_RIGHT</text>
<text x="26.7" y="116.7">1P_LEFT</text>
<text x="81.1" y="114.2">2P_RIGHT</text>
<text x="82.3" y="116.7">2P_LEFT</text>
<text x="134.6" y="114.2">RESET</text>
<text x="226.1" y="115.4">SPC1</text>
<text x="290.8" y="115.4">MRST</text>
<text x="313.7" y="118">MAxD</text>
<text x="382.5" y="118">SBRST</text>
<text x="134.6" y="124.3">COIN_CNT_1</text>
<text x="134.6" y="121.8">+12V</text>
<text x="290.9" y="125.6">MAxD</text>
<text x="313.7" y="125.6">MMxC</text>
<text x="313.7" y="123.1">MQxC</text>
<text x="313.7" y="120.5">MQxC*</text>
<text x="379" y="120.5">COINLOCK</text>
<text x="26.7" y="129.4">1P_BTN_1</text>
<text x="26.7" y="132">1P_BTN_2</text>
<text x="80.8" y="132">2P_BTN_2</text>
<text x="80.8" y="129.4">2P_BTN_1</text>
<text x="134.6" y="126.9">COIN_CNT_2</text>
<text x="134.6" y="129.4">COIN_LOCKOUT2</text>
<text x="201.7" y="129.4">C.LOCK_1</text>
<text x="226.1" y="129.4">WDOG</text>
<text x="288.2" y="129.4">OBF</text>
<text x="313.7" y="130.7">MMxE</text>
<text x="313.7" y="128.1">MMxD</text>
<text x="377.3" y="130.7">MAxD4</text>
<text x="377.3" y="128.1">MAxD0</text>
<text x="287.7" y="134.5">MWR</text>
<text x="287.9" y="137">MRD</text>
<text x="313.7" y="137">MSxC</text>
<text x="313.7" y="133.2">MMxF</text>
<text x="377.2" y="135.8">MAxDC</text>
<text x="377.3" y="133.2">MAxD8</text>
<text x="285.8" y="142.1">SBCLK</text>
<text x="286.8" y="139.6">MSpC</text>
<text x="313.7" y="139.6">MSxD</text>
<text x="313.7" y="142.1">MSxE</text>
<text x="228.6" y="144.7">DW</text>
<text x="284.9" y="147.2">MCUINT</text>
<text x="285.3" y="144.7">SBWAIT</text>
<text x="313.7" y="147.2">MSCrq</text>
<text x="313.7" y="144.7">MSxF</text>
<text x="379.3" y="147.2">WDOG</text>
<text x="379.6" y="149.7">SPC0</text>
<text x="379.7" y="144.7">VRAM</text>
<text x="285.8" y="152.3">MQxC*</text>
<text x="286.8" y="154.8">MQxC</text>
<text x="378.4" y="154.8">SHARD</text>
<text x="379.6" y="152.3">SPC1</text>
<text x="286.7" y="159.9">MMxD</text>
<text x="286.7" y="157.4">MMxC</text>
<text x="313.7" y="161.2">MRD</text>
<text x="313.7" y="158.6">MWR</text>
<text x="378.4" y="157.4">SHAWE</text>
<text x="378.7" y="159.9">SBNMI</text>
<text x="224.8" y="162.4">SBREQ</text>
<text x="286" y="167.5">MSCrq</text>
<text x="286.8" y="162.4">MMxE</text>
<text x="286.9" y="165">MMxF</text>
<text x="313.7" y="166.2">SBRD</text>
<text x="313.7" y="163.7">SBWR</text>
<text x="224.8" y="190.4">MRST</text>
<text x="54.3" y="196.7">GND</text>
<text x="224.8" y="195.5">SBCLK</text>
<text x="224.8" y="192.9">SBRST</text>
<text x="224.8" y="198">SBNMI</text>
<text x="290.5" y="198">SBWR</text>
<text x="290.7" y="195.5">SBRD</text>
<text x="95.2" y="199.3">VCC</text>
<text x="224.8" y="200.5">SBWAIT</text>
<text x="289.5" y="203.1">SBREQ</text>
<text x="290.6" y="200.5">MSpC</text>
<text x="224.8" y="208.2">VBLK</text>
<text x="290.7" y="209.4">MSxD</text>
<text x="290.7" y="206.9">MSxC</text>
<text x="290.9" y="212">MSxE</text>
<text x="290.9" y="214.5">MSxF</text>
<text x="102.6" y="237.4">GND</text>
</g>
<g font-size="1.3" fill="#a90000">
<text x="39.6" y="35.5">9</text>
<text x="39.6" y="40.6">8</text>
<text x="50.1" y="38.1">10</text>
<text x="56.5" y="38.1">11</text>
<text x="67.9" y="38.1">10</text>
<text x="41.2" y="78.7">1</text>
<text x="41.2" y="81.3">2</text>
<text x="41.2" y="83.8">3</text>
<text x="74.2" y="81.3">B</text>
<text x="74.2" y="83.8">C</text>
<text x="74.3" y="78.7">A</text>
<text x="41.2" y="86.3">4</text>
<text x="41.2" y="88.9">5</text>
<text x="74.2" y="86.3">D</text>
<text x="74.3" y="88.9">E</text>
<text x="41.2" y="94">7</text>
<text x="74.2" y="94">H</text>
<text x="40.6" y="101.6">10</text>
<text x="41.2" y="96.5">8</text>
<text x="41.2" y="99">9</text>
<text x="74.2" y="99">K</text>
<text x="74.3" y="101.6">L</text>
<text x="74.3" y="96.5">J</text>
<text x="40.6" y="104.1">11</text>
<text x="40.6" y="106.7">12</text>
<text x="74.1" y="104.1">M</text>
<text x="74.2" y="106.7">N</text>
<text x="40.6" y="109.2">13</text>
<text x="40.6" y="111.7">14</text>
<text x="74.2" y="109.2">P</text>
<text x="74.2" y="111.7">R</text>
<text x="40.6" y="114.3">15</text>
<text x="40.6" y="116.8">16</text>
<text x="40.6" y="119.4">17</text>
<text x="74.2" y="119.4">U</text>
<text x="74.2" y="114.3">S</text>
<text x="74.3" y="116.8">T</text>
<text x="40.6" y="121.9">18</text>
<text x="40.6" y="124.4">19</text>
<text x="74.1" y="124.4">W</text>
<text x="74.3" y="121.9">V</text>
<text x="40.6" y="127">20</text>
<text x="40.6" y="129.5">21</text>
<text x="74.2" y="127">X</text>
<text x="74.3" y="129.5">Y</text>
<text x="40.6" y="132.1">22</text>
<text x="74.2" y="132.1">Z</text>
<text x="50.1" y="189.2">1</text>
<text x="50.1" y="191.7">2</text>
<text x="50.1" y="194.3">3</text>
<text x="50.1" y="196.8">4</text>
<text x="50.1" y="199.4">5</text>
<text x="50.1" y="201.9">6</text>
<text x="50.1" y="204.4">7</text>
<text x="50.1" y="207">8</text>
<text x="50.1" y="209.5">9</text>
<text x="49.5" y="214.6">11</text>
<text x="49.5" y="217.1">12</text>
</g>
<g font-size="1.3" fill="#006464">
<text x="69.4" y="34">4.7KΩ</text>
<text x="69.8" y="31.5">BR35</text>
<text x="42.1" y="37.8">74LS02</text>
<text x="43.1" y="40.3">B32C</text>
<text x="59.9" y="40.3">74LS07</text>
<text x="61.6" y="37.8">U2E</text>
<text x="82.5" y="36.5">BR35</text>
<text x="83" y="41.6">1KΩ</text>
<text x="91" y="37.8">L41</text>
<text x="100.4" y="37.8">L_Small</text>
<text x="74.6" y="47" transform="rotate(-90 74.6 47)">BDZ1</text>
<text x="79.7" y="46.3" transform="rotate(-90 79.7 46.3)">D_Z</text>
<text x="97.8" y="48">103</text>
<text x="97.8" y="42.9">C41</text>
<text x="151.3" y="49.2">1P_START</text>
<text x="151.3" y="51.8">1P_UP</text>
<text x="189.6" y="49.2">COINLOCK</text>
<text x="233.9" y="51.8">MRST</text>
<text x="325.3" y="49.2">HS</text>
<text x="325.3" y="51.8">DCLK1</text>
<text x="369.5" y="51.8">DCLK2</text>
<text x="151.3" y="59.4">1P_RIGHT</text>
<text x="151.3" y="54.3">1P_DOWN</text>
<text x="151.3" y="56.9">1P_LEFT</text>
<text x="195.3" y="59.4">OBF</text>
<text x="233.9" y="56.9">SHAWE</text>
<text x="325.3" y="54.3">SPRD'15</text>
<text x="325.3" y="56.9">VBLK</text>
<text x="368.9" y="54.3">preHBL</text>
<text x="370.6" y="59.4">SYNC</text>
<text x="372.1" y="56.9">VBL</text>
<text x="151.3" y="64.5">1P_BTN_2</text>
<text x="151.3" y="61.9">1P_BTN_1</text>
<text x="192" y="61.9">MCUINT</text>
<text x="192.9" y="64.5">MAxD8</text>
<text x="233.9" y="64.5">SHARD</text>
<text x="271.6" y="65.7">SPEAKER-</text>
<text x="271.6" y="63.2">SPEAKER+</text>
<text x="325.3" y="64.5">VS</text>
<text x="369.3" y="61.9">CLK6M</text>
<text x="373" y="64.5">H0</text>
<text x="188.2" y="69.6">COUNTER_2</text>
<text x="193.1" y="67">SBRST</text>
<text x="233.9" y="67">MAxD4</text>
<text x="325.3" y="69.6">VRAM</text>
<text x="371.8" y="69.6">RED</text>
<text x="49.5" y="75.9">Taito_conn_G _pcb</text>
<text x="91.7" y="73.4">PWR_FLAG</text>
<text x="151.3" y="72.1">2P_START</text>
<text x="151.3" y="77.2">2P_DOWN</text>
<text x="151.3" y="74.6">2P_UP</text>
<text x="325.3" y="72.1">SHARD</text>
<text x="325.3" y="74.6">SHAWE</text>
<text x="325.3" y="77.2">MAxDC</text>
<text x="369.4" y="72.1">GREEN</text>
<text x="370.7" y="74.6">BLUE</text>
<text x="45" y="79.7">GND</text>
<text x="45" y="82.3">VRED</text>
<text x="56.4" y="79.7">U10</text>
<text x="61.4" y="82.3">VIDEO_GND</text>
<text x="67.8" y="79.7">GND</text>
<text x="91.7" y="81">PWR_FLAG</text>
<text x="151.3" y="79.7">2P_LEFT</text>
<text x="151.3" y="82.3">2P_RIGHT</text>
<text x="45" y="84.8">VGREEN</text>
<text x="45" y="87.3">VSYNC</text>
<text x="45" y="89.9">SPEACKER(+)</text>
<text x="60" y="89.9">SPEAKER(-)</text>
<text x="65.8" y="84.8">VBLUE</text>
<text x="69.1" y="87.3">NC</text>
<text x="151.3" y="84.8">2P_BTN_1</text>
<text x="151.3" y="87.3">2P_BTN_2</text>
<text x="325.3" y="89.9">VCC</text>
<text x="45" y="95">NC</text>
<text x="65.9" y="95">RESET</text>
<text x="151.3" y="95">COIN_1</text>
<text x="325.3" y="92.4">VSS</text>
<text x="45" y="97.5">COIN_1</text>
<text x="45" y="100">COUNTER_1</text>
<text x="60.9" y="100">COUNTER_2</text>
<text x="65" y="97.5">COIN_2</text>
<text x="151.3" y="100">TILT</text>
<text x="151.3" y="97.5">COIN_2</text>
<text x="45" y="102.6">C.LOCK_1</text>
<text x="45" y="105.1">SERVICE</text>
<text x="45" y="107.7">1P_START</text>
<text x="62.7" y="102.6">C.LOCK_2</text>
<text x="62.7" y="107.7">2P_START</text>
<text x="68.1" y="105.1">TILT</text>
<text x="151.3" y="102.6">SERVICE</text>
<text x="151.3" y="105.1">KEY-TILT</text>
<text x="151.3" y="107.7">KEY-1P</text>
<text x="45" y="110.2">1P_UP</text>
<text x="45" y="112.7">1P_DOWN</text>
<text x="62.8" y="112.7">2P_DOWN</text>
<text x="65.6" y="110.2">2P_UP</text>
<text x="151.3" y="110.2">KEY-2P</text>
<text x="151.3" y="112.7">SBNK3</text>
<text x="233.9" y="111.5">VBLK</text>
<text x="45" y="115.3">1P_RIGHT</text>
<text x="45" y="117.8">1P_LEFT</text>
<text x="62.8" y="115.3">2P_RIGHT</text>
<text x="64" y="117.8">2P_LEFT</text>
<text x="151.3" y="115.3">RESET</text>
<text x="233.9" y="114">SPC0</text>
<text x="233.9" y="116.5">SPC1</text>
<text x="276.6" y="116.5">MRST</text>
<text x="325.3" y="119.1">MAxD</text>
<text x="369.6" y="119.1">SBRST</text>
<text x="45" y="120.4">NC</text>
<text x="45" y="122.9">NC</text>
<text x="45" y="125.4">NC</text>
<text x="69.1" y="120.4">NC</text>
<text x="69.1" y="122.9">NC</text>
<text x="69.1" y="125.4">NC</text>
<text x="151.3" y="122.9">+12V</text>
<text x="151.3" y="125.4">COIN_CNT_1</text>
<text x="233.9" y="125.4">SOECLK</text>
<text x="325.3" y="124.2">MQxC</text>
<text x="325.3" y="121.6">MQxC*</text>
<text x="366.1" y="121.6">COINLOCK</text>
<text x="45" y="128">NC</text>
<text x="45" y="130.5">1P_BTN_1</text>
<text x="62.5" y="130.5">2P_BTN_1</text>
<text x="69.1" y="128">NC</text>
<text x="151.3" y="128">COIN_CNT_2</text>
<text x="151.3" y="130.5">COIN_LOCKOUT2</text>
<text x="190" y="130.5">C.LOCK_1</text>
<text x="233.9" y="130.5">WDOG</text>
<text x="276.7" y="126.7">MAxD</text>
<text x="277.9" y="130.5">OBF</text>
<text x="325.3" y="131.8">MMxE</text>
<text x="325.3" y="126.7">MMxC</text>
<text x="325.3" y="129.2">MMxD</text>
<text x="369.5" y="131.8">MAxD4</text>
<text x="369.5" y="129.2">MAxD0</text>
<text x="45" y="133.1">1P_BTN_2</text>
<text x="62.5" y="133.1">2P_BTN_2</text>
<text x="277.4" y="135.6">MWR</text>
<text x="325.3" y="134.3">MMxF</text>
<text x="369.4" y="136.9">MAxDC</text>
<text x="369.5" y="134.3">MAxD8</text>
<text x="275.5" y="143.2">SBCLK</text>
<text x="276.5" y="140.7">MSpC</text>
<text x="277.6" y="138.1">MRD</text>
<text x="325.3" y="143.2">MSxE</text>
<text x="325.3" y="138.1">MSxC</text>
<text x="325.3" y="140.7">MSxD</text>
<text x="233.9" y="145.8">DW</text>
<text x="274.6" y="148.3">MCUINT</text>
<text x="275" y="145.8">SBWAIT</text>
<text x="325.3" y="148.3">MSCrq</text>
<text x="325.3" y="145.8">MSxF</text>
<text x="370.2" y="148.3">WDOG</text>
<text x="370.6" y="145.8">VRAM</text>
<text x="233.9" y="152.1">MSxC</text>
<text x="233.9" y="154.6">MSxD</text>
<text x="275.5" y="153.4">MQxC*</text>
<text x="276.5" y="155.9">MQxC</text>
<text x="369.4" y="155.9">SHARD</text>
<text x="370.6" y="150.8">SPC0</text>
<text x="370.6" y="153.4">SPC1</text>
<text x="276.3" y="158.5">MMxC</text>
<text x="276.3" y="161">MMxD</text>
<text x="325.3" y="159.7">MWR</text>
<text x="369.3" y="158.5">SHAWE</text>
<text x="369.7" y="161">SBNMI</text>
<text x="233.9" y="163.5">SBREQ</text>
<text x="276.5" y="163.5">MMxE</text>
<text x="276.5" y="166.1">MMxF</text>
<text x="325.3" y="162.3">MRD</text>
<text x="325.3" y="167.3">SBRD</text>
<text x="325.3" y="164.8">SBWR</text>
<text x="275.7" y="168.6">MSCrq</text>
<text x="42.4" y="183.9">HC1</text>
<text x="38.1" y="186.4">Taito_conn_H</text>
<text x="43.7" y="190.2">GND</text>
<text x="233.9" y="191.5">MRST</text>
<text x="43.7" y="192.7">GND</text>
<text x="43.7" y="195.3">GND</text>
<text x="43.7" y="197.8">GND</text>
<text x="101.9" y="194">PWR_FLAG</text>
<text x="233.9" y="196.6">SBCLK</text>
<text x="233.9" y="194">SBRST</text>
<text x="276.5" y="196.6">SBRD</text>
<text x="43.7" y="200.4">+5V</text>
<text x="43.7" y="202.9">+5V</text>
<text x="59.1" y="199.1">L_Small</text>
<text x="73" y="199.1">L35</text>
<text x="81.1" y="202.9">+12C</text>
<text x="96.4" y="201.6">C1</text>
<text x="104" y="201.6">C2</text>
<text x="233.9" y="199.1">SBNMI</text>
<text x="233.9" y="201.6">SBWAIT</text>
<text x="276.3" y="199.1">SBWR</text>
<text x="276.5" y="201.6">MSpC</text>
<text x="43.7" y="205.4">+5V</text>
<text x="43.7" y="208">-5V</text>
<text x="59.1" y="209.3">L_Small</text>
<text x="59.1" y="206.7">L_Small</text>
<text x="73" y="209.3">L36</text>
<text x="73" y="206.7">L34</text>
<text x="93.8" y="204.9">104Z</text>
<text x="100.2" y="204.9">220µF</text>
<text x="233.9" y="209.3">VBLK</text>
<text x="275.3" y="204.2">SBREQ</text>
<text x="276.6" y="208">MSxC</text>
<text x="42.5" y="210.5">+12V</text>
<text x="42.5" y="215.6">+12V</text>
<text x="53.3" y="214.3">L_S</text>
<text x="62.2" y="214.3">L37</text>
<text x="64.7" y="212">+12V</text>
<text x="74.5" y="213.8">C6</text>
<text x="84.1" y="213.8">C5</text>
<text x="90.4" y="213.8">C3</text>
<text x="98.1" y="213.8">C4</text>
<text x="102.1" y="213.1">-5V</text>
<text x="276.6" y="210.5">MSxD</text>
<text x="276.7" y="213.1">MSxE</text>
<text x="276.8" y="215.6">MSxF</text>
<text x="42.5" y="218.1">+12V</text>
<text x="55.5" y="221.4">C7</text>
<text x="67.6" y="221.4">C8</text>
<text x="71" y="217.6">220µF</text>
<text x="84.1" y="217.6">104Z</text>
<text x="90.4" y="217.6">104Z</text>
<text x="98.1" y="217.6">220µF</text>
<text x="53.1" y="225.3">104Z</text>
<text x="67.6" y="225.3">220µF</text>
<text x="102.9" y="232.1">L33</text>
<text x="99.1" y="234.7">L_Small</text>
<text x="378.5" y="235.7">capacitors_lu</text>
<text x="104.6" y="242.3">GND</text>
</g>
<g font-size="1.3" fill="#725600">
<text x="25.3" y="36.5">PRESYNC</text>
<text x="110.7" y="39.1">SYNC</text>
<text x="232.4" y="91.2">File: sound.kicad_sch</text>
<text x="323.8" y="97.5">File: video.kicad_sch</text>
<text x="149.9" y="136.9">File: io_cabinet.kicad_sch</text>
<text x="232.4" y="172.5">File: main.kicad_sch</text>
<text x="323.8" y="172.5">File: shared.kicad_sch</text>
<text x="232.4" y="222">File: sub_main.kicad_sch</text>
<text x="378.5" y="251.2">File: capacitors_lu.kicad_sch</text>
</g>
<g font-size="1.3" fill="#000084">
<text x="201.5" y="53.2">SHDB[0..7]</text>
<text x="364.3" y="49.2">FOUT[15..0]</text>
<text x="378.4" y="48.1">FOUT[15..0]</text>
<text x="188.6" y="54.3">SHDB[0..7]</text>
<text x="188.8" y="56.9">SHAB[0..2]</text>
<text x="201.7" y="55.8">SHAB[0..2]</text>
<text x="221" y="58.3">SHDB[0..7]</text>
<text x="233.9" y="59.4">SHDB[0..7]</text>
<text x="307.3" y="58.3">MDB[0..7]</text>
<text x="325.3" y="59.4">DB[0..7]</text>
<text x="221" y="60.8">SHAB[0..1]</text>
<text x="233.9" y="61.9">SHAB[0..1]</text>
<text x="307.3" y="60.8">SHAB[0..11]</text>
<text x="325.3" y="61.9">AB[0..11]</text>
<text x="273.5" y="111.5">MD[0..7]</text>
<text x="286.6" y="112.9">SBD[0..7]</text>
<text x="287.7" y="110.4">MD[0..7]</text>
<text x="312.4" y="110.4">MAB[0..12]</text>
<text x="312.4" y="112.9">SBA[0..13]</text>
<text x="325.3" y="111.5">MA[0..12]</text>
<text x="364.1" y="111.5">SHAB[0..11]</text>
<text x="377" y="110.4">SHAB[0..11]</text>
<text x="378" y="112.9">SHDB[0..7]</text>
<text x="271.1" y="119.1">SHDB[0..7]</text>
<text x="272.5" y="114">SBD[0..7]</text>
<text x="285.3" y="118">SHDB[0..7]</text>
<text x="325.3" y="114">SBA[0..13]</text>
<text x="365.1" y="114">SHDB[0..7]</text>
<text x="272.5" y="124.2">MA[0..15]</text>
<text x="285.4" y="123.1">MAB[0..15]</text>
<text x="313.7" y="153.5">MD[0..7]</text>
<text x="325.3" y="154.6">MD[0..7]</text>
<text x="313.7" y="156.1">SBD[0..7]</text>
<text x="325.3" y="157.2">SBD[0..7]</text>
<text x="271.4" y="191.5">SBA[0..15]</text>
<text x="285.6" y="190.4">SBA[0..15]</text>
<text x="272.5" y="194">SBD[0..7]</text>
<text x="286.6" y="192.9">SBD[0..7]</text>
</g>
<g font-size="1.3" fill="#0000c2">
<text x="26.7" y="119.4">NC1</text>
<text x="86.2" y="119.4">NC5</text>
<text x="26.7" y="121.9">NC2</text>
<text x="26.7" y="124.4">NC3</text>
<text x="86.2" y="124.4">NC7</text>
<text x="86.2" y="121.9">NC6</text>
<text x="26.7" y="127">NC4</text>
<text x="86.2" y="127">NC8</text>
</g>
<g font-size=".8" fill="#840000">
<text x="46.1" y="91.4">PARTS</text>
<text x="46.8" y="92.6">SIDE</text>
<text x="66.3" y="91.4">SOLDER</text>
<text x="67.2" y="92.6">SIDE</text>
<text x="42.9" y="219.7">Male</text>
</g>
</svg>
